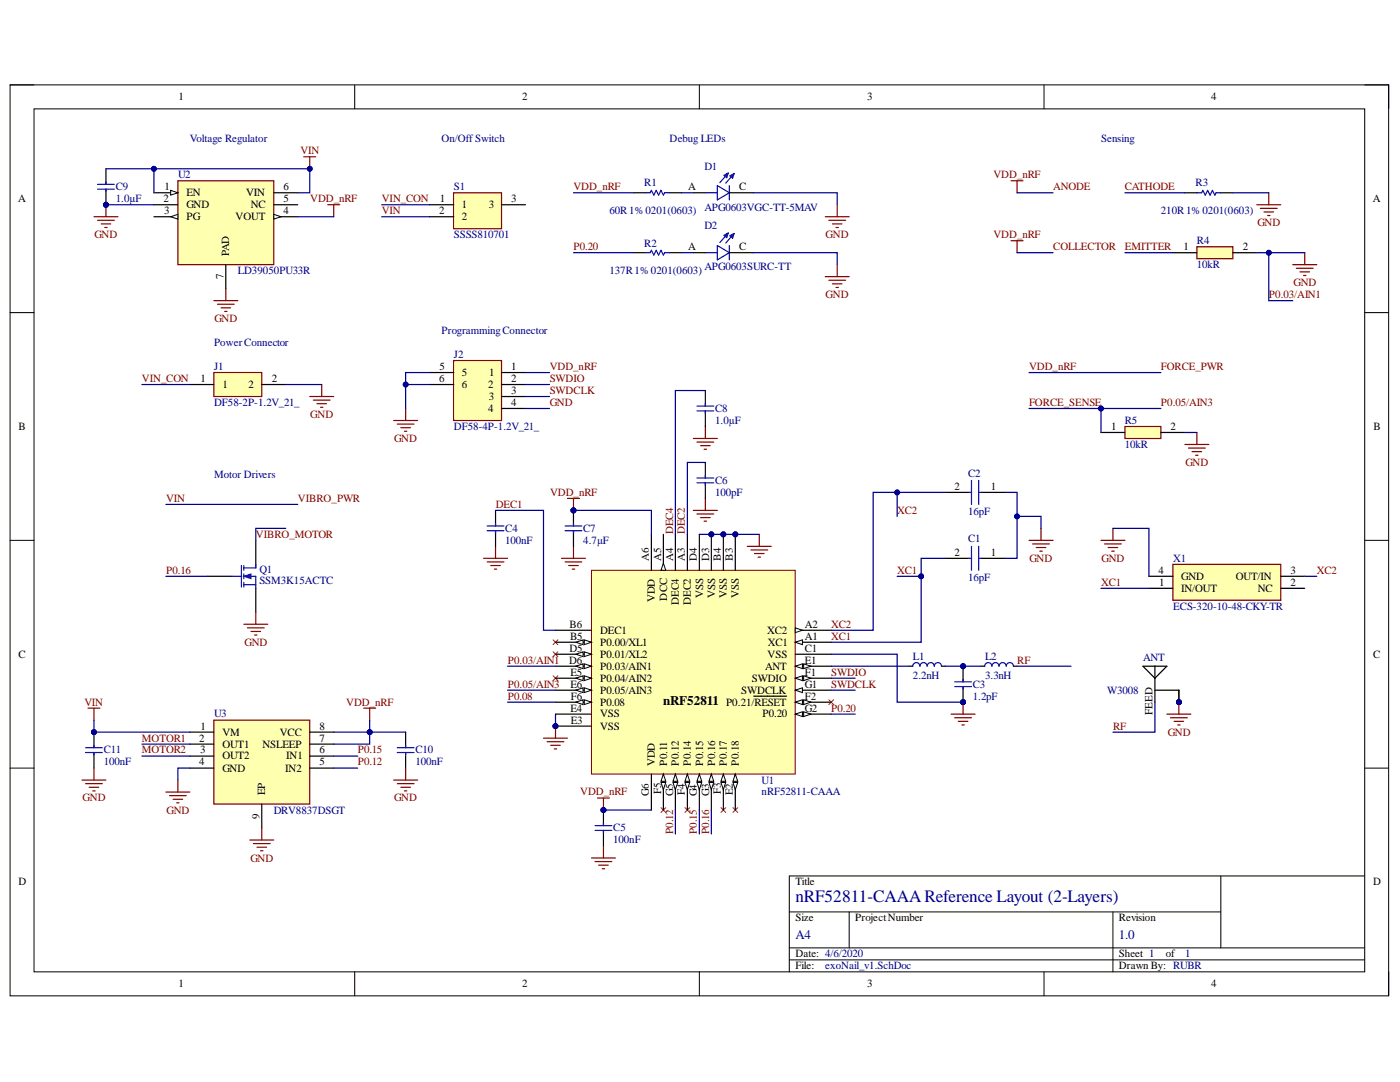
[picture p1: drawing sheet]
<svg xmlns="http://www.w3.org/2000/svg" width="279mm" height="216mm" viewBox="0 0 279 216" stroke-linecap="round" stroke-linejoin="round" font-family="sans-serif">
<path d="M2 16.9h275.1v181.8h-275.1z" fill="none" stroke="#000" stroke-width=".2"/>
<path d="M6.8 21.7h265.6v172.2h-265.6z" fill-rule="evenodd" fill="#fff"/>
<g fill="none" stroke="#000" stroke-width=".2">
<path d="M2 16.9h4.8M70.8 16.9v4.8M139.6 16.9v4.8M208.4 16.9v4.8M272.4 16.9h4.7v4.8M6.8 21.7h265.6v172.2h-265.6zM2 62.4h4.8M272.4 62.4h4.7M2 107.8h4.8M272.4 107.8h4.7M2 153.3h4.8M272.4 153.3h4.7"/>
<path d="M243.6 174.8v14.3M272.4 174.8h-114.9v19.1M70.8 193.9v4.8M139.6 193.9v4.8M157.5 191.5h114.9M157.5 182h86.1M157.5 189.1h114.9M169.5 182v7.1M208.4 193.9v4.8M222.1 182v11.9M277.1 193.9v4.8"/>
</g>
<path d="M113.3 99.5h2.3M114.5 99.5v2.3M96.5 111.4h4.8M97.2 112.1h3.4M97.9 112.8h2M98.7 113.6h.4M98.9 109v2.4M112.1 111.4h4.7M112.8 112.1h3.3M113.5 112.8h1.9M114.2 113.6h.5M114.5 109v2.4" fill="none" stroke="#800000" stroke-width=".24"/>
<circle cx="114.4" cy="101.8" r=".48" fill="#000080"/>
<circle cx="114.4" cy="101.8" r=".48" fill="none" stroke="#000080" stroke-width=".2"/>
<path d="M138.4 87.5h4.8M139.1 88.2h3.3M139.8 88.9h1.9M140.5 89.6h.5M140.8 85.1v2.4M140.8 99.5v2.3M138.4 101.8h4.8M139.1 102.6h3.3M139.8 103.3h1.9M140.5 104h.5M119.2 159.2h2.4M120.4 159.2v2.4" fill="none" stroke="#800000" stroke-width=".24"/>
<circle cx="120.4" cy="161.6" r=".48" fill="#000080"/>
<circle cx="120.4" cy="161.6" r=".48" fill="none" stroke="#000080" stroke-width=".2"/>
<path d="M118 171.2h4.8M118.8 171.9h3.3M119.5 172.6h1.9M120.2 173.4h.5M120.4 168.8v2.4" fill="none" stroke="#800000" stroke-width=".24"/>
<circle cx="114.4" cy="101.8" r=".48" fill="#000080"/>
<circle cx="114.4" cy="101.8" r=".48" fill="none" stroke="#000080" stroke-width=".2"/>
<path d="M114.5 101.8v3.1" fill="none" stroke="#000" stroke-width=".24"/>
<circle cx="114.4" cy="101.8" r=".48" fill="#000080"/>
<circle cx="114.4" cy="101.8" r=".48" fill="none" stroke="#000080" stroke-width=".2"/>
<path d="M98.9 101.8v3.1M98.9 105.9v3.1M114.5 105.9v3.1" fill="none" stroke="#000" stroke-width=".24"/>
<path d="M97.2 105.9h3.4M97.2 104.9h3.4M98.9 104.5v.4M98.9 105.9v.5M112.8 105.9h3.3M112.8 104.9h3.3M114.5 104.5v.4M114.5 105.9v.5" fill="none" stroke="#00f" stroke-width=".24"/>
<circle cx="120.4" cy="161.6" r=".48" fill="#000080"/>
<circle cx="120.4" cy="161.6" r=".48" fill="none" stroke="#000080" stroke-width=".2"/>
<path d="M120.4 161.6v3.1" fill="none" stroke="#000" stroke-width=".24"/>
<circle cx="120.4" cy="161.6" r=".48" fill="#000080"/>
<circle cx="120.4" cy="161.6" r=".48" fill="none" stroke="#000080" stroke-width=".2"/>
<path d="M140.8 77.9v3.1M140.8 82v3.1M140.8 92.3v3.1M140.8 96.3v3.2M120.4 165.7v3.1" fill="none" stroke="#000" stroke-width=".24"/>
<path d="M139.1 81h3.3M139.1 82h3.3M139.1 95.4h3.3M139.1 96.3h3.3M140.8 80.6v.4M140.8 82v.5M140.8 94.9v.5M140.8 96.3v.5M118.8 165.7h3.3M118.8 164.7h3.3M120.4 164.3v.4M120.4 165.7v.5" fill="none" stroke="#00f" stroke-width=".24"/>
<path d="M149.1 109h4.8M149.9 109.7h3.3M150.6 110.5h1.9M151.3 111.2h.5M151.5 106.6v2.4M108.5 147.3h4.8M109.2 148h3.3M109.9 148.7h1.9M110.6 149.4h.5M110.9 144.9v2.4" fill="none" stroke="#800000" stroke-width=".24"/>
<circle cx="110.9" cy="144.9" r=".48" fill="#000080"/>
<circle cx="110.9" cy="144.9" r=".48" fill="none" stroke="#000080" stroke-width=".2"/>
<g fill="none" stroke="#f00" stroke-width=".2">
<path d="M110.4 127.7l.9 .9M110.4 130.1l.9 .9M110.4 134.8l.9 1M111.3 127.7l-.9 .9M111.3 130.1l-.9 .9M111.3 134.8l-.9 1M165.4 139.6l1 1M166.4 139.6l-1 1M131.9 161.2l1 .9M132.9 161.2l-1 .9M136.7 161.2l1 .9M137.7 161.2l-1 .9"/>
<path d="M143.9 161.2l.9 .9M144.8 161.2l-.9 .9M146.3 161.2l.9 .9M147.2 161.2l-.9 .9"/>
</g>
<path d="M189.8 142.5h4.8M190.5 143.2h3.4M191.2 143.9h2M192 144.7h.4M192.2 140.1v2.4" fill="none" stroke="#800000" stroke-width=".24"/>
<circle cx="192.2" cy="140.1" r=".48" fill="#000080"/>
<circle cx="192.2" cy="140.1" r=".48" fill="none" stroke="#000080" stroke-width=".2"/>
<circle cx="192.2" cy="140.1" r=".48" fill="#000080"/>
<circle cx="192.2" cy="140.1" r=".48" fill="none" stroke="#000080" stroke-width=".2"/>
<circle cx="192.2" cy="132.9" r=".48" fill="#000080"/>
<circle cx="192.2" cy="132.9" r=".48" fill="none" stroke="#000080" stroke-width=".2"/>
<path d="M192.2 137v3.1" fill="none" stroke="#000" stroke-width=".24"/>
<circle cx="192.2" cy="140.1" r=".48" fill="#000080"/>
<circle cx="192.2" cy="140.1" r=".48" fill="none" stroke="#000080" stroke-width=".2"/>
<path d="M192.2 132.9v3.2" fill="none" stroke="#000" stroke-width=".24"/>
<circle cx="192.2" cy="132.9" r=".48" fill="#000080"/>
<circle cx="192.2" cy="132.9" r=".48" fill="none" stroke="#000080" stroke-width=".2"/>
<path d="M182.2 132.9a.72 .72 0 0 1 .7-.7 .72 .72 0 0 1 .7 .7 .72 .72 0 0 1 .7-.7 .72 .72 0 0 1 .7 .7 .71 .71 0 0 1 .7-.7 .71 .71 0 0 1 .8 .7 .72 .72 0 0 1 .7-.7 .72 .72 0 0 1 .7 .7M190.5 136.1h3.4M190.5 137h3.4M192.2 135.6v.5M192.2 137v.5M196.5 132.9a.72 .72 0 0 1 .7-.7 .72 .72 0 0 1 .8 .7 .71 .71 0 0 1 .7-.7 .71 .71 0 0 1 .7 .7 .72 .72 0 0 1 .7-.7 .72 .72 0 0 1 .7 .7 .72 .72 0 0 1 .7-.7 .72 .72 0 0 1 .8 .7" fill="none" stroke="#00f" stroke-width=".24"/>
<path d="M181.4 132.9h.8M187.9 132.9h.7M195.8 132.9h.7M202.3 132.9h.7" fill="none" stroke="#000" stroke-width=".24"/>
<circle cx="110.9" cy="144.9" r=".48" fill="#000080"/>
<circle cx="110.9" cy="144.9" r=".48" fill="none" stroke="#000080" stroke-width=".2"/>
<circle cx="146.7" cy="106.6" r=".48" fill="#000080"/>
<circle cx="146.7" cy="106.6" r=".48" fill="none" stroke="#000080" stroke-width=".2"/>
<circle cx="142" cy="106.6" r=".48" fill="#000080"/>
<circle cx="142" cy="106.6" r=".48" fill="none" stroke="#000080" stroke-width=".2"/>
<circle cx="144.4" cy="106.6" r=".48" fill="#000080"/>
<circle cx="144.4" cy="106.6" r=".48" fill="none" stroke="#000080" stroke-width=".2"/>
<path d="M118 113.8h40.7v40.7h-40.7z" fill-rule="evenodd" fill="#ffffb0"/>
<path d="M118 113.8h40.7v40.7h-40.7z" fill="none" stroke="#800000" stroke-width=".2"/>
<path d="M110.9 125.8h7.1M158.7 130.5h7.2M158.7 132.9h7.2M130 154.5v7.1" fill="none" stroke="#000" stroke-width=".24"/>
<path d="M158.7 132.9l1.4-.4v.9z" fill="#f8fcff"/>
<path d="M158.7 132.9l1.4-.4v.9z" fill="none" stroke="#000" stroke-width=".2"/>
<path d="M160.4 132.5l1.4 .4-1.4 .5z" fill="#f8fcff"/>
<path d="M160.4 132.5l1.4 .4-1.4 .5z" fill="none" stroke="#000" stroke-width=".2"/>
<path d="M137.2 106.6v7.2M158.7 128.1h7.2" fill="none" stroke="#000" stroke-width=".24"/>
<path d="M158.7 128.1l1.4-.4v.9z" fill="#f8fcff"/>
<path d="M158.7 128.1l1.4-.4v.9z" fill="none" stroke="#000" stroke-width=".2"/>
<path d="M158.7 125.8h7.2" fill="none" stroke="#000" stroke-width=".24"/>
<path d="M158.7 125.3l1.4 .5-1.4 .4z" fill="#f8fcff"/>
<path d="M158.7 125.3l1.4 .5-1.4 .4z" fill="none" stroke="#000" stroke-width=".2"/>
<path d="M110.9 128.1h7.1" fill="none" stroke="#000" stroke-width=".24"/>
<path d="M116.6 127.7l1.4 .4-1.4 .5z" fill="#f8fcff"/>
<path d="M116.6 127.7l1.4 .4-1.4 .5z" fill="none" stroke="#000" stroke-width=".2"/>
<path d="M114.9 128.1l1.5-.4v.9z" fill="#f8fcff"/>
<path d="M114.9 128.1l1.5-.4v.9z" fill="none" stroke="#000" stroke-width=".2"/>
<path d="M110.9 130.5h7.1" fill="none" stroke="#000" stroke-width=".24"/>
<path d="M116.6 130.1l1.4 .4-1.4 .5z" fill="#f8fcff"/>
<path d="M116.6 130.1l1.4 .4-1.4 .5z" fill="none" stroke="#000" stroke-width=".2"/>
<path d="M114.9 130.5l1.5-.4v.9z" fill="#f8fcff"/>
<path d="M114.9 130.5l1.5-.4v.9z" fill="none" stroke="#000" stroke-width=".2"/>
<path d="M134.8 154.5v7.1" fill="none" stroke="#000" stroke-width=".24"/>
<path d="M134.8 154.5l.5 1.4h-1z" fill="#f8fcff"/>
<path d="M134.8 154.5l.5 1.4h-1z" fill="none" stroke="#000" stroke-width=".2"/>
<path d="M134.3 156.1h1l-.5 1.5z" fill="#f8fcff"/>
<path d="M134.3 156.1h1l-.5 1.5z" fill="none" stroke="#000" stroke-width=".2"/>
<path d="M137.2 154.5v7.1" fill="none" stroke="#000" stroke-width=".24"/>
<path d="M137.2 154.5l.5 1.4h-1z" fill="#f8fcff"/>
<path d="M137.2 154.5l.5 1.4h-1z" fill="none" stroke="#000" stroke-width=".2"/>
<path d="M136.7 156.1h1l-.5 1.5z" fill="#f8fcff"/>
<path d="M136.7 156.1h1l-.5 1.5z" fill="none" stroke="#000" stroke-width=".2"/>
<path d="M130 106.6v7.2M132.4 106.6v7.2M134.8 106.6v7.2" fill="none" stroke="#000" stroke-width=".24"/>
<path d="M132.4 112.4l.5 1.4h-1z" fill="#f8fcff"/>
<path d="M132.4 112.4l.5 1.4h-1z" fill="none" stroke="#000" stroke-width=".2"/>
<path d="M158.7 137.7h7.2" fill="none" stroke="#000" stroke-width=".24"/>
<path d="M158.7 137.7l1.4-.5v1z" fill="#f8fcff"/>
<path d="M158.7 137.7l1.4-.5v1z" fill="none" stroke="#000" stroke-width=".2"/>
<path d="M158.7 135.3h7.2" fill="none" stroke="#000" stroke-width=".24"/>
<path d="M158.7 135.3l1.4-.5v1z" fill="#f8fcff"/>
<path d="M158.7 135.3l1.4-.5v1z" fill="none" stroke="#000" stroke-width=".2"/>
<path d="M160.4 134.8l1.4 .5-1.4 .5z" fill="#f8fcff"/>
<path d="M160.4 134.8l1.4 .5-1.4 .5z" fill="none" stroke="#000" stroke-width=".2"/>
<path d="M139.6 154.5v7.1" fill="none" stroke="#000" stroke-width=".24"/>
<path d="M139.6 154.5l.4 1.4h-.9z" fill="#f8fcff"/>
<path d="M139.6 154.5l.4 1.4h-.9z" fill="none" stroke="#000" stroke-width=".2"/>
<path d="M139.1 156.1h.9l-.4 1.5z" fill="#f8fcff"/>
<path d="M139.1 156.1h.9l-.4 1.5z" fill="none" stroke="#000" stroke-width=".2"/>
<path d="M142 154.5v7.1" fill="none" stroke="#000" stroke-width=".24"/>
<path d="M142 154.5l.4 1.4h-.9z" fill="#f8fcff"/>
<path d="M142 154.5l.4 1.4h-.9z" fill="none" stroke="#000" stroke-width=".2"/>
<path d="M141.5 156.1h.9l-.4 1.5z" fill="#f8fcff"/>
<path d="M141.5 156.1h.9l-.4 1.5z" fill="none" stroke="#000" stroke-width=".2"/>
<path d="M146.7 154.5v7.1" fill="none" stroke="#000" stroke-width=".24"/>
<path d="M146.7 154.5l.5 1.4h-.9z" fill="#f8fcff"/>
<path d="M146.7 154.5l.5 1.4h-.9z" fill="none" stroke="#000" stroke-width=".2"/>
<path d="M146.3 156.1h.9l-.5 1.5z" fill="#f8fcff"/>
<path d="M146.3 156.1h.9l-.5 1.5z" fill="none" stroke="#000" stroke-width=".2"/>
<path d="M158.7 140.1h7.2" fill="none" stroke="#000" stroke-width=".24"/>
<path d="M158.7 140.1l1.4-.5v1z" fill="#f8fcff"/>
<path d="M158.7 140.1l1.4-.5v1z" fill="none" stroke="#000" stroke-width=".2"/>
<path d="M160.4 139.6l1.4 .5-1.4 .5z" fill="#f8fcff"/>
<path d="M160.4 139.6l1.4 .5-1.4 .5z" fill="none" stroke="#000" stroke-width=".2"/>
<path d="M150.4 138.9h6.6M110.9 140.1h7.1" fill="none" stroke="#000" stroke-width=".24"/>
<path d="M116.6 139.6l1.4 .5-1.4 .5z" fill="#f8fcff"/>
<path d="M116.6 139.6l1.4 .5-1.4 .5z" fill="none" stroke="#000" stroke-width=".2"/>
<path d="M114.9 140.1l1.5-.5v1z" fill="#f8fcff"/>
<path d="M114.9 140.1l1.5-.5v1z" fill="none" stroke="#000" stroke-width=".2"/>
<path d="M132.4 154.5v7.1" fill="none" stroke="#000" stroke-width=".24"/>
<path d="M132.4 154.5l.5 1.4h-1z" fill="#f8fcff"/>
<path d="M132.4 154.5l.5 1.4h-1z" fill="none" stroke="#000" stroke-width=".2"/>
<path d="M131.9 156.1h1l-.5 1.5z" fill="#f8fcff"/>
<path d="M131.9 156.1h1l-.5 1.5z" fill="none" stroke="#000" stroke-width=".2"/>
<path d="M110.9 142.5h7.1M144.4 154.5v7.1" fill="none" stroke="#000" stroke-width=".24"/>
<path d="M144.4 154.5l.4 1.4h-.9z" fill="#f8fcff"/>
<path d="M144.4 154.5l.4 1.4h-.9z" fill="none" stroke="#000" stroke-width=".2"/>
<path d="M143.9 156.1h.9l-.4 1.5z" fill="#f8fcff"/>
<path d="M143.9 156.1h.9l-.4 1.5z" fill="none" stroke="#000" stroke-width=".2"/>
<path d="M158.7 142.5h7.2" fill="none" stroke="#000" stroke-width=".24"/>
<path d="M158.7 142.5l1.4-.5v1z" fill="#f8fcff"/>
<path d="M158.7 142.5l1.4-.5v1z" fill="none" stroke="#000" stroke-width=".2"/>
<path d="M160.4 142l1.4 .5-1.4 .5z" fill="#f8fcff"/>
<path d="M160.4 142l1.4 .5-1.4 .5z" fill="none" stroke="#000" stroke-width=".2"/>
<path d="M110.9 144.9h7.1" fill="none" stroke="#000" stroke-width=".24"/>
<circle cx="110.9" cy="144.9" r=".48" fill="#000080"/>
<circle cx="110.9" cy="144.9" r=".48" fill="none" stroke="#000080" stroke-width=".2"/>
<path d="M146.7 106.6v7.2" fill="none" stroke="#000" stroke-width=".24"/>
<circle cx="146.7" cy="106.6" r=".48" fill="#000080"/>
<circle cx="146.7" cy="106.6" r=".48" fill="none" stroke="#000080" stroke-width=".2"/>
<path d="M139.6 106.6v7.2M110.9 135.3h7.1" fill="none" stroke="#000" stroke-width=".24"/>
<path d="M116.6 134.8l1.4 .5-1.4 .5z" fill="#f8fcff"/>
<path d="M116.6 134.8l1.4 .5-1.4 .5z" fill="none" stroke="#000" stroke-width=".2"/>
<path d="M114.9 135.3l1.5-.5v1z" fill="#f8fcff"/>
<path d="M114.9 135.3l1.5-.5v1z" fill="none" stroke="#000" stroke-width=".2"/>
<path d="M110.9 132.9h7.1" fill="none" stroke="#000" stroke-width=".24"/>
<path d="M116.6 132.5l1.4 .4-1.4 .5z" fill="#f8fcff"/>
<path d="M116.6 132.5l1.4 .4-1.4 .5z" fill="none" stroke="#000" stroke-width=".2"/>
<path d="M114.9 132.9l1.5-.4v.9z" fill="#f8fcff"/>
<path d="M114.9 132.9l1.5-.4v.9z" fill="none" stroke="#000" stroke-width=".2"/>
<path d="M142 106.6v7.2" fill="none" stroke="#000" stroke-width=".24"/>
<circle cx="142" cy="106.6" r=".48" fill="#000080"/>
<circle cx="142" cy="106.6" r=".48" fill="none" stroke="#000080" stroke-width=".2"/>
<path d="M110.9 137.7h7.1" fill="none" stroke="#000" stroke-width=".24"/>
<path d="M116.6 137.2l1.4 .5-1.4 .5z" fill="#f8fcff"/>
<path d="M116.6 137.2l1.4 .5-1.4 .5z" fill="none" stroke="#000" stroke-width=".2"/>
<path d="M114.9 137.7l1.5-.5v1z" fill="#f8fcff"/>
<path d="M114.9 137.7l1.5-.5v1z" fill="none" stroke="#000" stroke-width=".2"/>
<path d="M144.4 106.6v7.2" fill="none" stroke="#000" stroke-width=".24"/>
<circle cx="144.4" cy="106.6" r=".48" fill="#000080"/>
<circle cx="144.4" cy="106.6" r=".48" fill="none" stroke="#000080" stroke-width=".2"/>
<circle cx="235.3" cy="140.1" r=".48" fill="#000080"/>
<circle cx="235.3" cy="140.1" r=".48" fill="none" stroke="#000080" stroke-width=".2"/>
<circle cx="235.3" cy="140.1" r=".48" fill="#000080"/>
<circle cx="235.3" cy="140.1" r=".48" fill="none" stroke="#000080" stroke-width=".2"/>
<path d="M228.1 132.9h4.8l-2.4 2.4zM230.5 132.9v7.2M230.5 137.7h4.8v2.4" fill="none" stroke="#000" stroke-width=".24"/>
<circle cx="235.3" cy="140.1" r=".48" fill="#000080"/>
<circle cx="235.3" cy="140.1" r=".48" fill="none" stroke="#000080" stroke-width=".2"/>
<path d="M235.3 137.7v2.4" fill="none" stroke="#000" stroke-width=".24"/>
<circle cx="235.3" cy="140.1" r=".48" fill="#000080"/>
<circle cx="235.3" cy="140.1" r=".48" fill="none" stroke="#000080" stroke-width=".2"/>
<path d="M232.9 142.5h4.8M233.6 143.2h3.3M234.3 143.9h1.9M235 144.7h.5M235.3 140.1v2.4" fill="none" stroke="#800000" stroke-width=".24"/>
<circle cx="235.3" cy="140.1" r=".48" fill="#000080"/>
<circle cx="235.3" cy="140.1" r=".48" fill="none" stroke="#000080" stroke-width=".2"/>
<path d="M41.5 115h4.8M51 107.8v4.8M51 117.4v4.8" fill="none" stroke="#000" stroke-width=".24"/>
<path d="M46.3 115h1.9M48.2 112.8v4.3M48.7 113.3h2.3M48.7 115h2.3v2.4M48.7 116.7h2.3M48.7 112.8v1M48.7 114.5v1M48.7 116.2v.9" fill="none" stroke="#00f" stroke-width=".24"/>
<path d="M48.7 115l1.4-.5v1z" fill="#00f"/>
<path d="M48.7 115l1.4-.5v1z" fill="none" stroke="#00f" stroke-width=".2"/>
<g fill="none" stroke="#00f" stroke-width=".24">
<path d="M128.8 38.5h1l.2-.5 .5 .9 .5-.9 .4 .9 .5-.9 .5 .9 .2-.4h1M140.8 38.5h2.4M143.2 37l2.4 1.5-2.4 1.4zM144.9 34.9l-.2 .2M144.9 34.8h.1v.6M145.3 34.5l-1.6 2M145.3 34.5l-.8 .5 .5 .4M145.3 34.5l-.3 .9M145.6 37v2.9M146.1 35l-.3 .2M146.1 34.8h.1v.7M146.5 34.6l-1.7 2"/>
<path d="M146.5 34.6l-.8 .5 .5 .4M146.5 34.6l-.3 .9M238.9 38.5h.9l.3-.5 .4 .9 .5-.9 .5 .9 .5-.9 .4 .9 .3-.4h.9M128.8 50.4h1l.2-.5 .5 1 .5-1 .4 1 .5-1 .5 1 .2-.5h1M140.8 50.4h2.4M143.2 49l2.4 1.4-2.4 1.5zM144.9 46.9l-.2 .1M144.9 46.7h.1v.7M145.3 46.5l-1.6 1.9M145.3 46.5l-.8 .5 .5 .4M145.3 46.5l-.3 .9M145.6 49v2.9"/>
<path d="M146.1 47l-.3 .1M146.1 46.8h.1v.7M146.5 46.6l-1.7 1.9M146.5 46.6l-.8 .4 .5 .5M146.5 46.6l-.3 .9M51 112.6v.7"/>
</g>
<g fill="none" stroke="#800000" stroke-width=".24">
<path d="M201.8 36.1h2.4M203 36.1v2.4M164.7 55.2h4.8M164.7 43.2h4.8M165.4 55.9h3.4M165.4 44h3.4M166.1 56.6h1.9M166.1 44.7h1.9M166.8 57.4h.5M166.8 45.4h.5M167.1 40.9v2.3M167.1 52.8v2.4"/>
<path d="M201.8 48h2.4M203 48v2.4M236.5 88.7h4.8M237.2 89.4h3.3M237.9 90.1h1.9M238.6 90.8h.5M238.9 86.3v2.4M48.7 124.6h4.7M49.4 125.3h3.3M50.1 126h1.9M50.8 126.7h.5M51 122.2v2.4"/>
</g>
<path d="M126.4 38.5h2.4M133.6 38.5h2.4M138.4 38.5h2.4M145.6 38.5h4.7M236.5 38.5h2.4M243.6 38.5h2.4M126.4 50.4h2.4M133.6 50.4h2.4M138.4 50.4h2.4M145.6 50.4h4.7" fill="none" stroke="#000" stroke-width=".24"/>
<path d="M234.1 112.6h21.5v7.2h-21.5z" fill-rule="evenodd" fill="#ffffb0"/>
<path d="M205.4 107.8h4.8M206.1 108.5h3.3M206.8 109.3h1.9M207.5 110h.5M207.8 105.4v2.4M219.7 107.8h4.8M220.4 108.5h3.4M221.2 109.3h1.9M221.9 110h.5M222.1 105.4v2.4M234.1 112.6h21.5v7.2h-21.5z" fill="none" stroke="#800000" stroke-width=".24"/>
<path d="M188.6 98.3h4.8M195.8 98.3h4.8M188.6 111.4h4.8M195.8 111.4h4.8M229.3 117.4h4.8M229.3 115h4.8M255.6 117.4h4.8M255.6 115h4.8" fill="none" stroke="#000" stroke-width=".24"/>
<path d="M193.4 98.3h.5M193.9 95.9v4.8M195.3 95.9v4.8M195.3 98.3h.5M193.4 111.4h.5M193.9 109v4.8M195.3 109v4.8M195.3 111.4h.5" fill="none" stroke="#00f" stroke-width=".24"/>
<circle cx="21.1" cy="40.9" r=".48" fill="#000080"/>
<circle cx="21.1" cy="40.9" r=".48" fill="none" stroke="#000080" stroke-width=".2"/>
<path d="M21.1 37.7v3.2" fill="none" stroke="#000" stroke-width=".24"/>
<circle cx="21.1" cy="40.9" r=".48" fill="#000080"/>
<circle cx="21.1" cy="40.9" r=".48" fill="none" stroke="#000080" stroke-width=".2"/>
<path d="M21.1 33.7v3.1M81 146.1v3.1M81 150.2v3.1" fill="none" stroke="#000" stroke-width=".24"/>
<path d="M19.5 36.8h3.3M19.5 37.7h3.3M21.1 36.3v.5M21.1 37.7v.5M79.3 150.2h3.3M79.3 149.2h3.3M81 148.7v.5M81 150.2v.4" fill="none" stroke="#00f" stroke-width=".24"/>
<path d="M42.7 60h4.8M45.1 57.6v2.4M43.4 60.7h3.3M44.1 61.4h1.9M44.8 62.1h.5M78.6 155.7h4.7M79.3 156.4h3.3M80 157.1h1.9M80.7 157.8h.5M81 153.3v2.4" fill="none" stroke="#800000" stroke-width=".24"/>
<circle cx="18.7" cy="146.1" r=".48" fill="#000080"/>
<circle cx="18.7" cy="146.1" r=".48" fill="none" stroke="#000080" stroke-width=".2"/>
<path d="M18.8 146.1v3.1" fill="none" stroke="#000" stroke-width=".24"/>
<circle cx="18.7" cy="146.1" r=".48" fill="#000080"/>
<circle cx="18.7" cy="146.1" r=".48" fill="none" stroke="#000080" stroke-width=".2"/>
<path d="M18.8 150.2v3.1" fill="none" stroke="#000" stroke-width=".24"/>
<path d="M17.1 150.2h3.3M17.1 149.2h3.3M18.8 148.7v.5M18.8 150.2v.4" fill="none" stroke="#00f" stroke-width=".24"/>
<path d="M16.4 155.7h4.7M17.1 156.4h3.3M17.6 141.3h2.3M17.8 157.1h1.9M18.5 157.8h.5M18.8 141.3v2.4M18.8 153.3v2.4" fill="none" stroke="#800000" stroke-width=".24"/>
<path d="M42.7 74.3h9.5v4.8h-9.5z" fill-rule="evenodd" fill="#ffffb0"/>
<path d="M65.4 40.9h2.4M66.6 40.9v2.3M42.7 74.3h9.5v4.8h-9.5zM61.8 79.1h4.8M62.5 79.8h3.4M64.2 76.7v2.4M63.2 80.6h2M64 81.3h.4" fill="none" stroke="#800000" stroke-width=".24"/>
<path d="M37.9 76.7h4.8M52.2 76.7h4.8" fill="none" stroke="#000" stroke-width=".24"/>
<path d="M90.5 38.5h9.6v7.1h-9.6z" fill-rule="evenodd" fill="#ffffb0"/>
<path d="M90.5 38.5h9.6v7.1h-9.6z" fill="none" stroke="#800000" stroke-width=".24"/>
<path d="M85.7 40.9h4.8M85.7 43.2h4.8M100.1 40.9h4.8" fill="none" stroke="#000" stroke-width=".24"/>
<path d="M90.5 71.9h9.6v12h-9.6z" fill-rule="evenodd" fill="#ffffb0"/>
<g fill="none" stroke="#800000" stroke-width=".24">
<path d="M253.2 38.5v2.4M250.8 40.9h4.8M251.5 41.6h3.4M252.3 42.3h1.9M253 43h.5M258 52.8h4.8M258.7 53.5h3.4M259.4 54.2h2M260.2 55h.4M260.4 50.4v2.4M90.5 71.9h9.6v12h-9.6zM78.6 83.9h4.7"/>
<path d="M79.3 84.6h3.3M80 85.3h1.9M80.7 86.1h.5M81 81.5v2.4"/>
</g>
<path d="M85.7 74.3h4.8M85.7 76.7h4.8M100.1 74.3h4.8M100.1 76.7h4.8M100.1 79.1h4.8M100.1 81.5h4.8" fill="none" stroke="#000" stroke-width=".24"/>
<path d="M224.5 85.1h7.2v2.4h-7.2z" fill-rule="evenodd" fill="#ffffb0"/>
<path d="M224.5 85.1h7.2v2.4h-7.2z" fill="none" stroke="#800000" stroke-width=".24"/>
<path d="M219.7 86.3h4.8M231.7 86.3h4.8" fill="none" stroke="#000" stroke-width=".24"/>
<path d="M238.9 49.2h7.1v2.4h-7.1z" fill-rule="evenodd" fill="#ffffb0"/>
<path d="M238.9 49.2h7.1v2.4h-7.1z" fill="none" stroke="#800000" stroke-width=".24"/>
<path d="M234.1 50.4h4.8M246 50.4h4.8" fill="none" stroke="#000" stroke-width=".24"/>
<path d="M35.5 36.1h19.1v16.7h-19.1z" fill-rule="evenodd" fill="#ffffb0"/>
<path d="M35.5 36.1h19.1v16.7h-19.1z" fill="none" stroke="#800000" stroke-width=".24"/>
<path d="M30.7 38.5h4.8" fill="none" stroke="#000" stroke-width=".24"/>
<path d="M34.1 38l1.4 .5-1.4 .4z" fill="#f8fcff"/>
<path d="M34.1 38l1.4 .5-1.4 .4z" fill="none" stroke="#000" stroke-width=".2"/>
<path d="M30.7 40.9h4.8M30.7 43.2h4.8" fill="none" stroke="#000" stroke-width=".24"/>
<path d="M34.1 43.2l1.4-.4v.9z" fill="#f8fcff"/>
<path d="M34.1 43.2l1.4-.4v.9z" fill="none" stroke="#000" stroke-width=".2"/>
<path d="M54.6 38.5h4.8M45.1 52.8v4.8M54.6 40.9h4.8M54.6 43.2h4.8" fill="none" stroke="#000" stroke-width=".24"/>
<path d="M54.6 42.8l1.5 .4-1.5 .5z" fill="#f8fcff"/>
<path d="M54.6 42.8l1.5 .4-1.5 .5z" fill="none" stroke="#000" stroke-width=".2"/>
<path d="M42.7 143.7h19.1v16.7h-19.1z" fill-rule="evenodd" fill="#ffffb0"/>
<path d="M60.6 31.3h2.4M61.8 31.3v2.4M42.7 143.7h19.1v16.7h-19.1z" fill="none" stroke="#800000" stroke-width=".24"/>
<path d="M37.9 146.1h4.8M37.9 148.5h4.8M37.9 150.9h4.8M37.9 153.3h4.8M61.8 146.1h4.8M61.8 148.5h4.8M61.8 150.9h4.8M61.8 153.3h4.8M52.2 160.4v4.8" fill="none" stroke="#000" stroke-width=".24"/>
<circle cx="61.8" cy="33.7" r=".48" fill="#000080"/>
<circle cx="61.8" cy="33.7" r=".48" fill="none" stroke="#000080" stroke-width=".2"/>
<path d="M18.8 43.2h4.7M19.5 44h3.3M20.2 44.7h1.9M20.9 45.4h.5M21.1 40.9v2.3" fill="none" stroke="#800000" stroke-width=".24"/>
<circle cx="21.1" cy="40.9" r=".48" fill="#000080"/>
<circle cx="21.1" cy="40.9" r=".48" fill="none" stroke="#000080" stroke-width=".2"/>
<path d="M33.1 158h4.8M33.8 158.8h3.4M34.5 159.5h2M35.5 155.7v2.3M72.6 141.3h2.4M73.8 141.3v2.4M35.3 160.2h.4M49.9 167.6h4.7M50.6 168.3h3.3M51.3 169.1h1.9M52 169.8h.5M52.2 165.2v2.4" fill="none" stroke="#800000" stroke-width=".24"/>
<path d="M179 98.3v4.7" fill="none" stroke="#000080" stroke-width=".24"/>
<circle cx="179.1" cy="98.3" r=".48" fill="#000080"/>
<circle cx="179.1" cy="98.3" r=".48" fill="none" stroke="#000080" stroke-width=".2"/>
<path d="M18.8 143.7v2.4h19.1" fill="none" stroke="#000080" stroke-width=".24"/>
<circle cx="18.7" cy="146.1" r=".48" fill="#000080"/>
<circle cx="18.7" cy="146.1" r=".48" fill="none" stroke="#000080" stroke-width=".2"/>
<path d="M21.1 40.9h9.6" fill="none" stroke="#000080" stroke-width=".24"/>
<circle cx="21.1" cy="40.9" r=".48" fill="#000080"/>
<circle cx="21.1" cy="40.9" r=".48" fill="none" stroke="#000080" stroke-width=".2"/>
<path d="M21.1 33.7h9.6" fill="none" stroke="#000080" stroke-width=".24"/>
<circle cx="30.7" cy="33.7" r=".48" fill="#000080"/>
<circle cx="30.7" cy="33.7" r=".48" fill="none" stroke="#000080" stroke-width=".2"/>
<path d="M30.7 38.5v-4.8h31.1v4.8h-2.4M28.3 76.7h9.6M28.3 150.9h9.6M28.3 148.5h9.6" fill="none" stroke="#000080" stroke-width=".24"/>
<circle cx="30.7" cy="33.7" r=".48" fill="#000080"/>
<circle cx="30.7" cy="33.7" r=".48" fill="none" stroke="#000080" stroke-width=".2"/>
<circle cx="61.8" cy="33.7" r=".48" fill="#000080"/>
<circle cx="61.8" cy="33.7" r=".48" fill="none" stroke="#000080" stroke-width=".2"/>
<path d="M59.4 43.2h7.2M57 76.7h7.2M33.1 115h8.4M33.1 100.6h26.3M57 105.4h-6v2.4M37.9 153.3h-2.4v2.4M66.6 153.3h4.8M66.6 150.9h4.8M73.8 143.7v4.8h-7.2" fill="none" stroke="#000080" stroke-width=".24"/>
<circle cx="73.8" cy="146.1" r=".48" fill="#000080"/>
<circle cx="73.8" cy="146.1" r=".48" fill="none" stroke="#000080" stroke-width=".2"/>
<path d="M66.6 146.1h7.2" fill="none" stroke="#000080" stroke-width=".24"/>
<circle cx="73.8" cy="146.1" r=".48" fill="#000080"/>
<circle cx="73.8" cy="146.1" r=".48" fill="none" stroke="#000080" stroke-width=".2"/>
<path d="M73.8 146.1h7.2" fill="none" stroke="#000080" stroke-width=".24"/>
<circle cx="73.8" cy="146.1" r=".48" fill="#000080"/>
<circle cx="73.8" cy="146.1" r=".48" fill="none" stroke="#000080" stroke-width=".2"/>
<path d="M76.2 43.2h9.5M76.2 40.9h9.5M81 76.7h4.7" fill="none" stroke="#000080" stroke-width=".24"/>
<circle cx="81" cy="76.7" r=".48" fill="#000080"/>
<circle cx="81" cy="76.7" r=".48" fill="none" stroke="#000080" stroke-width=".2"/>
<path d="M85.7 74.3h-4.7v7.2" fill="none" stroke="#000080" stroke-width=".24"/>
<circle cx="81" cy="76.7" r=".48" fill="#000080"/>
<circle cx="81" cy="76.7" r=".48" fill="none" stroke="#000080" stroke-width=".2"/>
<path d="M104.9 79.1h4.8M104.9 76.7h4.8M104.9 74.3h4.8M104.9 81.5h4.8M98.9 101.8h9.6v24h2.4M114.5 101.8h15.5v4.8M101.3 137.7h9.6M101.3 132.9h9.6M101.3 140.1h9.6" fill="none" stroke="#000080" stroke-width=".24"/>
<circle cx="114.4" cy="101.8" r=".48" fill="#000080"/>
<circle cx="114.4" cy="101.8" r=".48" fill="none" stroke="#000080" stroke-width=".2"/>
<path d="M114.5 38.5h11.9M114.5 50.4h11.9M120.4 161.6h9.6" fill="none" stroke="#000080" stroke-width=".24"/>
<circle cx="120.4" cy="161.6" r=".48" fill="#000080"/>
<circle cx="120.4" cy="161.6" r=".48" fill="none" stroke="#000080" stroke-width=".2"/>
<path d="M136 38.5h2.4M136 50.4h2.4M140.8 77.9h-6v28.7M140.8 92.3h-3.6v14.3M139.6 106.6h11.9" fill="none" stroke="#000080" stroke-width=".24"/>
<circle cx="142" cy="106.6" r=".48" fill="#000080"/>
<circle cx="142" cy="106.6" r=".48" fill="none" stroke="#000080" stroke-width=".2"/>
<circle cx="144.4" cy="106.6" r=".48" fill="#000080"/>
<circle cx="144.4" cy="106.6" r=".48" fill="none" stroke="#000080" stroke-width=".2"/>
<circle cx="146.7" cy="106.6" r=".48" fill="#000080"/>
<circle cx="146.7" cy="106.6" r=".48" fill="none" stroke="#000080" stroke-width=".2"/>
<path d="M150.3 38.5h16.8v2.4M150.3 50.4h16.8v2.4M165.9 130.5h13.1v9.6h13.2M165.9 137.7h4.8M165.9 135.3h4.8M165.9 132.9h15.5M165.9 142.5h4.8" fill="none" stroke="#000080" stroke-width=".24"/>
<circle cx="192.2" cy="140.1" r=".48" fill="#000080"/>
<circle cx="192.2" cy="140.1" r=".48" fill="none" stroke="#000080" stroke-width=".2"/>
<path d="M188.6 111.4h-4.8v16.8h-17.9" fill="none" stroke="#000080" stroke-width=".24"/>
<circle cx="183.8" cy="115" r=".48" fill="#000080"/>
<circle cx="183.8" cy="115" r=".48" fill="none" stroke="#000080" stroke-width=".2"/>
<path d="M188.6 98.3h-14.3v27.5h-8.4" fill="none" stroke="#000080" stroke-width=".24"/>
<circle cx="179.1" cy="98.3" r=".48" fill="#000080"/>
<circle cx="179.1" cy="98.3" r=".48" fill="none" stroke="#000080" stroke-width=".2"/>
<path d="M179 115h4.8" fill="none" stroke="#000080" stroke-width=".24"/>
<circle cx="183.8" cy="115" r=".48" fill="#000080"/>
<circle cx="183.8" cy="115" r=".48" fill="none" stroke="#000080" stroke-width=".2"/>
<path d="M188.6 132.9h7.2" fill="none" stroke="#000080" stroke-width=".24"/>
<circle cx="192.2" cy="132.9" r=".48" fill="#000080"/>
<circle cx="192.2" cy="132.9" r=".48" fill="none" stroke="#000080" stroke-width=".2"/>
<path d="M200.6 98.3h2.4v13.1h-2.4" fill="none" stroke="#000080" stroke-width=".24"/>
<circle cx="203" cy="103" r=".48" fill="#000080"/>
<circle cx="203" cy="103" r=".48" fill="none" stroke="#000080" stroke-width=".2"/>
<path d="M203 103h4.8v2.4M203 132.9h10.7" fill="none" stroke="#000080" stroke-width=".24"/>
<circle cx="203" cy="103" r=".48" fill="#000080"/>
<circle cx="203" cy="103" r=".48" fill="none" stroke="#000080" stroke-width=".2"/>
<path d="M203 38.5h7.2M203 50.4h7.2M205.4 81.5h26.3" fill="none" stroke="#000080" stroke-width=".24"/>
<circle cx="219.7" cy="81.5" r=".48" fill="#000080"/>
<circle cx="219.7" cy="81.5" r=".48" fill="none" stroke="#000080" stroke-width=".2"/>
<path d="M224.5 38.5h12M246 38.5h7.2M224.5 50.4h9.6M250.8 50.4h9.6M205.4 74.3h26.3M236.5 86.3h2.4M219.7 117.4h9.6M222.1 105.4h7.2v9.6M230.5 140.1v6h-8.4" fill="none" stroke="#000080" stroke-width=".24"/>
<circle cx="253.2" cy="50.4" r=".48" fill="#000080"/>
<circle cx="253.2" cy="50.4" r=".48" fill="none" stroke="#000080" stroke-width=".2"/>
<path d="M253.2 50.4v9.6h4.8" fill="none" stroke="#000080" stroke-width=".24"/>
<circle cx="253.2" cy="50.4" r=".48" fill="#000080"/>
<circle cx="253.2" cy="50.4" r=".48" fill="none" stroke="#000080" stroke-width=".2"/>
<path d="M260.4 115h2.4M110.9 142.5v2.4" fill="none" stroke="#000080" stroke-width=".24"/>
<circle cx="110.9" cy="144.9" r=".48" fill="#000080"/>
<circle cx="110.9" cy="144.9" r=".48" fill="none" stroke="#000080" stroke-width=".2"/>
<path d="M219.7 81.5v4.8M134.8 161.6v4.8M139.6 161.6v4.8M142 161.6v4.8" fill="none" stroke="#000080" stroke-width=".24"/>
<circle cx="219.7" cy="81.5" r=".48" fill="#000080"/>
<circle cx="219.7" cy="81.5" r=".48" fill="none" stroke="#000080" stroke-width=".2"/>
<text font-size="3.5" fill="#000080" x="158.8" y="179.9">nRF52811-CAAAReference Layout (2-Layers)</text>
<text font-size="2.6" x="132.4" y="140.7">nRF52811</text>
<g font-size="2.6" fill="#000080">
<text x="158.8" y="187.4">A4</text>
<text x="223.3" y="187.4">1.0</text>
</g>
<g font-size="2.2">
<text x="35.6" y="20">1</text>
<text x="104.2" y="20">2</text>
<text x="173.1" y="20">3</text>
<text x="241.7" y="20">4</text>
<text x="3.6" y="40.3">A</text>
<text x="32.7" y="40.3">2</text>
<text x="32.8" y="38">1</text>
<text x="37.2" y="39.2">EN</text>
<text x="37.2" y="41.5">GND</text>
<text x="49.1" y="39.2">VIN</text>
<text x="50.1" y="41.5">NC</text>
<text x="56.6" y="38">6</text>
<text x="56.6" y="40.3">5</text>
<text x="87.8" y="40.3">1</text>
<text x="92.2" y="41.5">1</text>
<text x="97.5" y="41.5">3</text>
<text x="102" y="40.3">3</text>
<text x="137.4" y="38">A</text>
<text x="147.5" y="38">C</text>
<text x="274" y="40.3">A</text>
<text x="32.7" y="42.7">3</text>
<text x="37.2" y="44">PG</text>
<text x="47" y="44">VOUT</text>
<text x="56.6" y="42.7">4</text>
<text x="87.6" y="42.7">2</text>
<text x="92.2" y="44">2</text>
<text x="45.8" y="51.2" transform="rotate(-90 45.8 51.2)">PAD</text>
<text x="137.4" y="49.9">A</text>
<text x="147.5" y="49.9">C</text>
<text x="236.2" y="49.9">1</text>
<text x="248" y="49.9">2</text>
<text x="44.6" y="55.7" transform="rotate(-90 44.6 55.7)">7</text>
<text x="40" y="76.2">1</text>
<text x="44.4" y="77.5">1</text>
<text x="49.6" y="77.5">2</text>
<text x="54.2" y="76.2">2</text>
<text x="87.6" y="76.2">6</text>
<text x="87.7" y="73.8">5</text>
<text x="92.2" y="75">5</text>
<text x="92.2" y="77.5">6</text>
<text x="97.4" y="77.5">2</text>
<text x="97.6" y="75">1</text>
<text x="102" y="73.8">1</text>
<text x="102" y="76.2">2</text>
<text x="97.4" y="82.2">4</text>
<text x="97.5" y="79.8">3</text>
<text x="102" y="78.6">3</text>
<text x="102" y="81">4</text>
<text x="3.7" y="85.8">B</text>
<text x="221.8" y="85.8">1</text>
<text x="233.6" y="85.8">2</text>
<text x="274.1" y="85.8">B</text>
<text x="190.5" y="97.8">2</text>
<text x="197.8" y="97.8">1</text>
<text x="129.5" y="111.9" transform="rotate(-90 129.5 111.9)">A6</text>
<text x="132" y="111.9" transform="rotate(-90 132 111.9)">A5</text>
<text x="134.3" y="111.9" transform="rotate(-90 134.3 111.9)">A4</text>
<text x="136.7" y="111.9" transform="rotate(-90 136.7 111.9)">A3</text>
<text x="139.1" y="111.9" transform="rotate(-90 139.1 111.9)">D4</text>
<text x="141.5" y="111.9" transform="rotate(-90 141.5 111.9)">D3</text>
<text x="143.9" y="111.9" transform="rotate(-90 143.9 111.9)">B4</text>
<text x="146.2" y="111.9" transform="rotate(-90 146.2 111.9)">B3</text>
<text x="190.5" y="110.9">2</text>
<text x="197.8" y="110.9">1</text>
<text x="133.1" y="119.8" transform="rotate(-90 133.1 119.8)">DCC</text>
<text x="140.3" y="119.3" transform="rotate(-90 140.3 119.3)">VSS</text>
<text x="142.7" y="119.3" transform="rotate(-90 142.7 119.3)">VSS</text>
<text x="145.1" y="119.3" transform="rotate(-90 145.1 119.3)">VSS</text>
<text x="147.4" y="119.3" transform="rotate(-90 147.4 119.3)">VSS</text>
<text x="231.2" y="114.5">4</text>
<text x="231.3" y="116.9">1</text>
<text x="235.7" y="118.1">IN/OUT</text>
<text x="235.7" y="115.7">GND</text>
<text x="246.7" y="115.7">OUT/IN</text>
<text x="251.1" y="118.1">NC</text>
<text x="257.6" y="116.9">2</text>
<text x="257.6" y="114.5">3</text>
<text x="113.7" y="125.2">B6</text>
<text x="130.7" y="120.1" transform="rotate(-90 130.7 120.1)">VDD</text>
<text x="135.5" y="120.8" transform="rotate(-90 135.5 120.8)">DEC4</text>
<text x="137.9" y="120.8" transform="rotate(-90 137.9 120.8)">DEC2</text>
<text x="160.6" y="125.2">A2</text>
<text x="3.7" y="131.2">C</text>
<text x="113.7" y="130.1">D5</text>
<text x="113.8" y="127.7">B5</text>
<text x="119.8" y="126.4">DEC1</text>
<text x="119.8" y="128.9">P0.00/XL1</text>
<text x="119.8" y="131.2">P0.01/XL2</text>
<text x="153.1" y="126.4">XC2</text>
<text x="153.2" y="131.2">VSS</text>
<text x="153.3" y="128.9">XC1</text>
<text x="160.6" y="130.1">C1</text>
<text x="160.6" y="127.7">A1</text>
<text x="274.1" y="131.2">C</text>
<text x="113.6" y="132.4">D6</text>
<text x="113.9" y="134.8">E5</text>
<text x="113.9" y="137.2">E6</text>
<text x="119.8" y="136.1">P0.04/AIN2</text>
<text x="119.8" y="133.6">P0.03/AIN1</text>
<text x="150.1" y="136.1">SWDIO</text>
<text x="152.7" y="133.6">ANT</text>
<text x="160.6" y="132.4">E1</text>
<text x="160.6" y="137.2">G1</text>
<text x="160.6" y="134.8">F1</text>
<text x="113.9" y="142">E4</text>
<text x="113.9" y="139.6">F6</text>
<text x="119.8" y="140.8">P0.08</text>
<text x="119.8" y="143.2">VSS</text>
<text x="119.8" y="138.4">P0.05/AIN3</text>
<text x="144.9" y="140.8">P0.21/RESET</text>
<text x="147.9" y="138.4">SWDCLK</text>
<text x="152.2" y="143.2">P0.20</text>
<text x="160.6" y="139.6">F2</text>
<text x="160.6" y="142">G2</text>
<text x="230" y="142.6" transform="rotate(-90 230 142.6)">FEED</text>
<text x="39.8" y="148">2</text>
<text x="40" y="145.6">1</text>
<text x="44.4" y="146.8">VM</text>
<text x="44.4" y="149.2">OUT1</text>
<text x="52.4" y="149.2">NSLEEP</text>
<text x="55.8" y="146.8">VCC</text>
<text x="63.8" y="145.6">8</text>
<text x="63.8" y="148">7</text>
<text x="113.9" y="144.4">E3</text>
<text x="119.8" y="145.6">VSS</text>
<text x="39.8" y="152.7">4</text>
<text x="39.9" y="150.4">3</text>
<text x="44.4" y="151.5">OUT2</text>
<text x="44.4" y="154">GND</text>
<text x="56.9" y="154">IN2</text>
<text x="57.1" y="151.5">IN1</text>
<text x="63.8" y="150.4">6</text>
<text x="63.8" y="152.7">5</text>
<text x="130.7" y="152.8" transform="rotate(-90 130.7 152.8)">VDD</text>
<text x="133.1" y="152.8" transform="rotate(-90 133.1 152.8)">P0.11</text>
<text x="135.5" y="152.8" transform="rotate(-90 135.5 152.8)">P0.12</text>
<text x="137.9" y="152.8" transform="rotate(-90 137.9 152.8)">P0.14</text>
<text x="140.3" y="152.8" transform="rotate(-90 140.3 152.8)">P0.15</text>
<text x="142.7" y="152.8" transform="rotate(-90 142.7 152.8)">P0.16</text>
<text x="145.1" y="152.8" transform="rotate(-90 145.1 152.8)">P0.17</text>
<text x="147.4" y="152.8" transform="rotate(-90 147.4 152.8)">P0.18</text>
<text x="53" y="158.7" transform="rotate(-90 53 158.7)">EP</text>
<text x="129.5" y="158.9" transform="rotate(-90 129.5 158.9)">G6</text>
<text x="132" y="158.5" transform="rotate(-90 132 158.5)">F5</text>
<text x="134.3" y="158.9" transform="rotate(-90 134.3 158.9)">G5</text>
<text x="136.7" y="158.6" transform="rotate(-90 136.7 158.6)">F4</text>
<text x="139.1" y="158.9" transform="rotate(-90 139.1 158.9)">G4</text>
<text x="141.5" y="158.8" transform="rotate(-90 141.5 158.8)">G3</text>
<text x="143.9" y="158.5" transform="rotate(-90 143.9 158.5)">F3</text>
<text x="146.2" y="158.6" transform="rotate(-90 146.2 158.6)">E2</text>
<text x="51.8" y="163.4" transform="rotate(-90 51.8 163.4)">9</text>
<text x="3.7" y="176.6">D</text>
<text x="158.8" y="176.6">Title</text>
<text x="274.1" y="176.6">D</text>
<text x="158.8" y="183.8">Size</text>
<text x="170.7" y="183.8">ProjectNumber</text>
<text x="223.3" y="183.8">Revision</text>
<text x="158.8" y="191">Date: 4/6/2020</text>
<text x="223.3" y="191">Sheet 1</text>
<text x="232.7" y="191">of</text>
<text x="35.6" y="197">1</text>
<text x="104.2" y="197">2</text>
<text x="158.8" y="193.4">File:</text>
<text x="173.1" y="197">3</text>
<text x="223.3" y="193.4">Drawn By: RUBR</text>
<text x="241.7" y="197">4</text>
</g>
<g font-size="2.2" fill="#000080">
<text x="37.9" y="28.4">Voltage Regulator</text>
<text x="88.1" y="28.4">On/OffSwitch</text>
<text x="133.6" y="28.4">Debug LEDs</text>
<text x="219.8" y="28.4">Sensing</text>
<text x="35.5" y="35.6">U2</text>
<text x="140.6" y="33.8">D1</text>
<text x="23.1" y="38">C9</text>
<text x="23.1" y="40.3">1.0µF</text>
<text x="90.6" y="38">S1</text>
<text x="128.6" y="37.2">R1</text>
<text x="238.6" y="37.2">R3</text>
<text x="90.6" y="47.5">SSSS810701</text>
<text x="121.6" y="42.7">60R1%0201(0603)</text>
<text x="140.6" y="45.8">D2</text>
<text x="140.6" y="42">APG0603VGC-TT-5MAV</text>
<text x="231.7" y="42.7">210R1%0201(0603)</text>
<text x="128.6" y="49.2">R2</text>
<text x="140.6" y="54">APG0603SURC-TT</text>
<text x="238.9" y="48.7">R4</text>
<text x="238.9" y="53.5">10kR</text>
<text x="47.5" y="54.7">LD39050PU33R</text>
<text x="121.6" y="54.7">137R1%0201(0603)</text>
<text x="42.7" y="69.1">PowerConnector</text>
<text x="88.1" y="66.6">ProgrammingConnector</text>
<text x="90.6" y="71.5">J2</text>
<text x="42.7" y="73.8">J1</text>
<text x="42.7" y="81">DF58-2P-1.2V_21_</text>
<text x="142.7" y="82.2">C8</text>
<text x="90.6" y="85.8">DF58-4P-1.2V_21_</text>
<text x="142.7" y="84.6">1.0µF</text>
<text x="224.5" y="84.6">R5</text>
<text x="224.5" y="89.4">10kR</text>
<text x="42.7" y="95.4">Motor Drivers</text>
<text x="193.2" y="95.1">C2</text>
<text x="142.7" y="96.6">C6</text>
<text x="142.7" y="98.9">100pF</text>
<text x="100.8" y="106.1">C4</text>
<text x="116.4" y="106.1">C7</text>
<text x="193.2" y="102.7">16pF</text>
<text x="100.8" y="108.5">100nF</text>
<text x="116.4" y="108.5">4.7µF</text>
<text x="193.2" y="108.2">C1</text>
<text x="234.1" y="112.1">X1</text>
<text x="51.8" y="114.2">Q1</text>
<text x="51.8" y="116.6">SSM3K15ACTC</text>
<text x="193.2" y="115.9">16pF</text>
<text x="234.1" y="121.7">ECS-320-10-48-CKY-TR</text>
<text x="182.2" y="131.7">L1</text>
<text x="196.6" y="131.7">L2</text>
<text x="228.1" y="131.8">ANT</text>
<text x="182.2" y="135.6">2.2nH</text>
<text x="194.1" y="137.2">C3</text>
<text x="196.6" y="135.6">3.3nH</text>
<text x="42.7" y="143.2">U3</text>
<text x="194.1" y="139.6">1.2pF</text>
<text x="220.9" y="138.4">W3008</text>
<text x="20.7" y="150.4">C11</text>
<text x="20.7" y="152.7">100nF</text>
<text x="82.9" y="150.4">C10</text>
<text x="82.9" y="152.7">100nF</text>
<text x="152" y="156.4">U1</text>
<text x="152" y="158.7">nRF52811-CAAA</text>
<text x="54.6" y="162.4">DRV8837DSGT</text>
<text x="122.4" y="165.9">C5</text>
<text x="122.4" y="168.3">100nF</text>
<text x="236.5" y="191">1</text>
<text x="164.7" y="193.4">exoNail_v1.SchDoc</text>
</g>
<g font-size="2.2" fill="#800000">
<text x="60" y="30.8">VIN</text>
<text x="198.3" y="35.6">VDD_nRF</text>
<text x="61.9" y="40.3">VDD_nRF</text>
<text x="76.2" y="40.3">VIN_CON</text>
<text x="114.4" y="38">VDD_nRF</text>
<text x="210.2" y="38">ANODE</text>
<text x="224.5" y="38">CATHODE</text>
<text x="18.9" y="47.5">GND</text>
<text x="76.2" y="42.7">VIN</text>
<text x="164.8" y="47.5">GND</text>
<text x="198.3" y="47.5">VDD_nRF</text>
<text x="251" y="45.2">GND</text>
<text x="114.4" y="49.9">P0.20</text>
<text x="210.2" y="49.9">COLLECTOR</text>
<text x="224.5" y="49.9">EMITTER</text>
<text x="164.8" y="59.5">GND</text>
<text x="253.3" y="59.5">P0.03/AIN1</text>
<text x="258.2" y="57.1">GND</text>
<text x="42.8" y="64.3">GND</text>
<text x="28.3" y="76.2">VIN_CON</text>
<text x="109.7" y="73.8">VDD_nRF</text>
<text x="109.7" y="76.2">SWDIO</text>
<text x="205.4" y="73.8">VDD_nRF</text>
<text x="231.7" y="73.8">FORCE_PWR</text>
<text x="61.9" y="83.4">GND</text>
<text x="109.7" y="78.6">SWDCLK</text>
<text x="109.7" y="81">GND</text>
<text x="205.4" y="81">FORCE_SENSE</text>
<text x="231.7" y="81">P0.05/AIN3</text>
<text x="78.7" y="88.2">GND</text>
<text x="236.6" y="92.9">GND</text>
<text x="33.2" y="100.1">VIN</text>
<text x="59.5" y="100.1">VIBRO_PWR</text>
<text x="99" y="101.3">DEC1</text>
<text x="109.8" y="98.9">VDD_nRF</text>
<text x="51.1" y="107.3">VIBRO_MOTOR</text>
<text x="134.3" y="106.6" transform="rotate(-90 134.3 106.6)">DEC4</text>
<text x="136.7" y="106.6" transform="rotate(-90 136.7 106.6)">DEC2</text>
<text x="179.1" y="102.6">XC2</text>
<text x="205.5" y="112.1">GND</text>
<text x="219.8" y="112.1">GND</text>
<text x="33.2" y="114.5">P0.16</text>
<text x="179.1" y="114.5">XC1</text>
<text x="219.8" y="116.9">XC1</text>
<text x="262.8" y="114.5">XC2</text>
<text x="165.9" y="125.2">XC2</text>
<text x="48.8" y="128.9">GND</text>
<text x="165.9" y="127.7">XC1</text>
<text x="101.3" y="132.4">P0.03/AIN1</text>
<text x="101.3" y="137.2">P0.05/AIN3</text>
<text x="165.9" y="137.2">SWDCLK</text>
<text x="165.9" y="134.8">SWDIO</text>
<text x="203" y="132.4">RF</text>
<text x="16.8" y="140.8">VIN</text>
<text x="69.1" y="140.8">VDD_nRF</text>
<text x="101.3" y="139.6">P0.08</text>
<text x="165.9" y="142">P0.20</text>
<text x="28.3" y="148">MOTOR1</text>
<text x="222.1" y="145.6">RF</text>
<text x="233" y="146.8">GND</text>
<text x="28.3" y="150.4">MOTOR2</text>
<text x="71.4" y="150.4">P0.15</text>
<text x="71.4" y="152.7">P0.12</text>
<text x="16.5" y="159.9">GND</text>
<text x="78.7" y="159.9">GND</text>
<text x="115.8" y="158.7">VDD_nRF</text>
<text x="33.2" y="162.4">GND</text>
<text x="134.3" y="166.4" transform="rotate(-90 134.3 166.4)">P0.12</text>
<text x="139.1" y="166.4" transform="rotate(-90 139.1 166.4)">P0.15</text>
<text x="141.5" y="166.4" transform="rotate(-90 141.5 166.4)">P0.16</text>
<text x="50" y="171.9">GND</text>
</g>
</svg>
